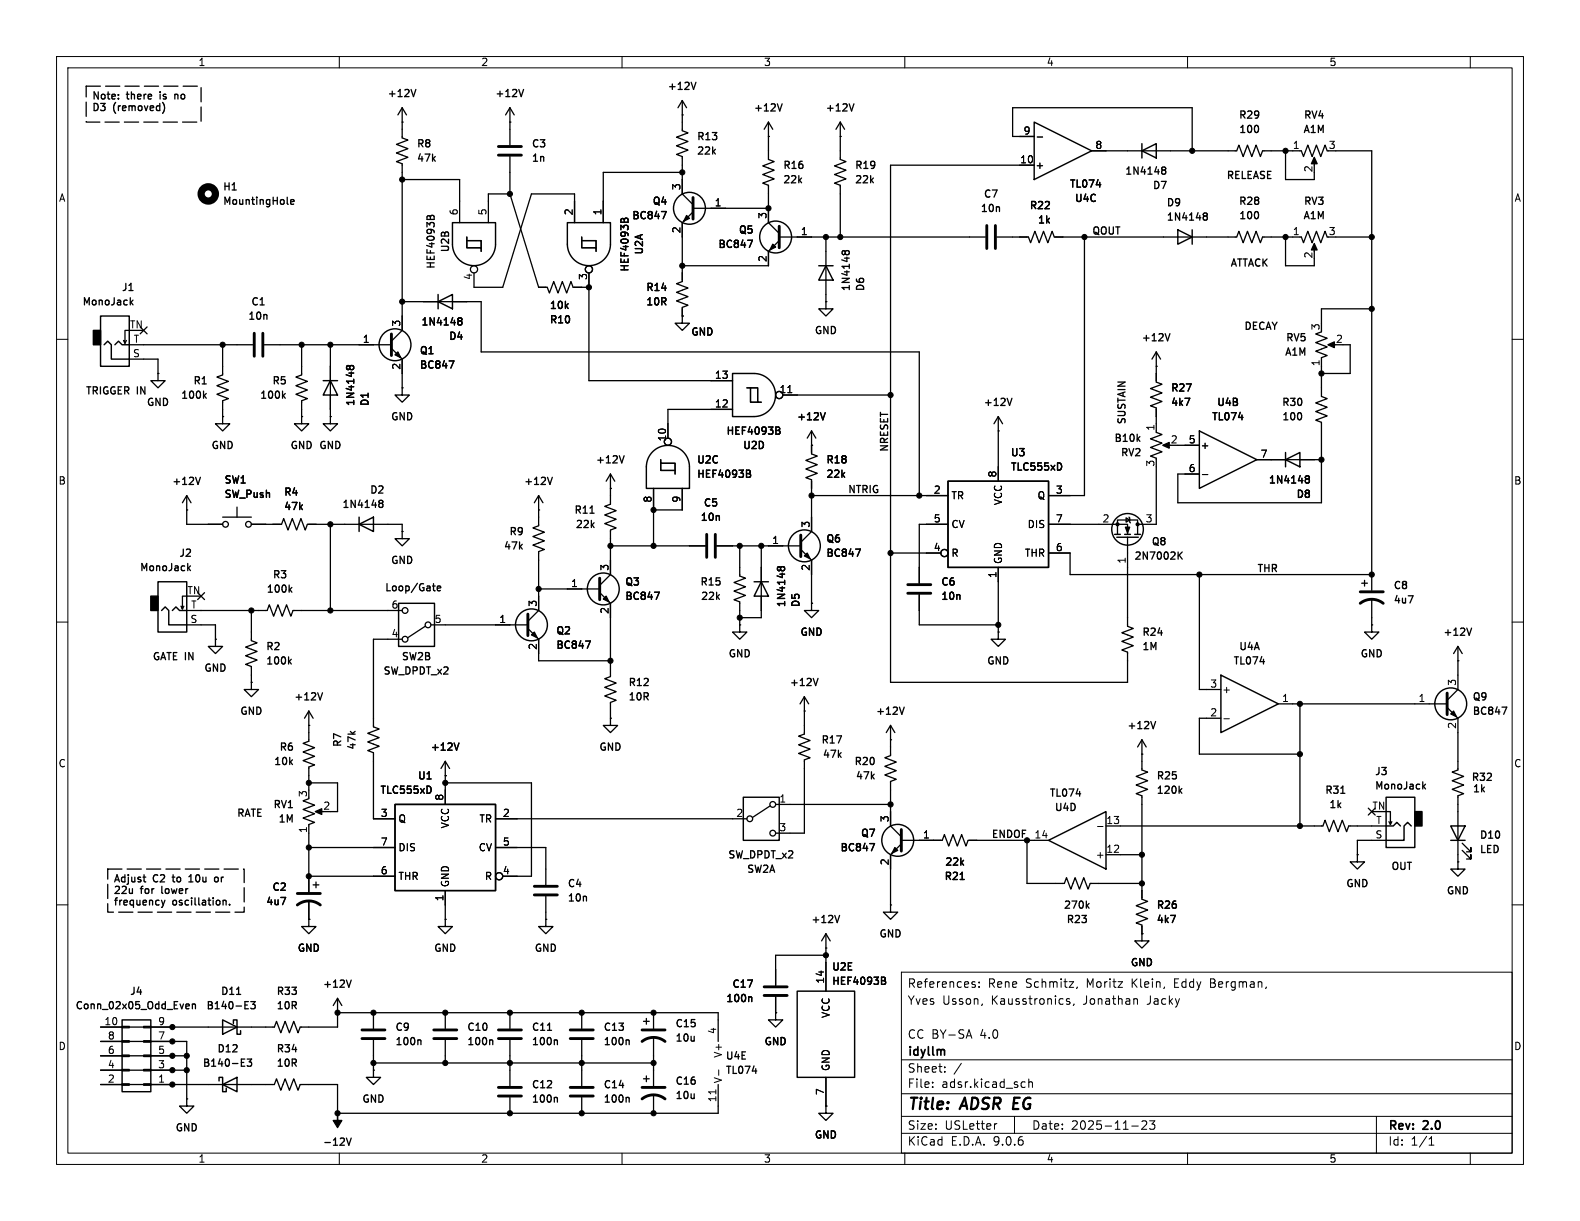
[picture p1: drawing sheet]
<svg xmlns="http://www.w3.org/2000/svg" width="279mm" height="216mm" viewBox="0 0 279 216" stroke-linecap="round" stroke-linejoin="round" font-family="sans-serif">
<g fill="none" stroke="#000" stroke-width=".18">
<path d="M10 10h259.4v195.9h-259.4zM12 12h255.4v191.9h-255.4zM60 10v2M110 10v2M160 10v2M210 10v2M260 10v2M183.4 24.2h1M10 60h2M139.3 69.4h.7M267.4 60h2M212.6 83.9h1"/>
<path d="M10 110h2M267.4 110h2M216.4 127.1h1M194.1 146.1h1M10 160h2M159.4 171.9h108v32h-108zM172.1 174.1l.3 .1 .1 .2-.2 .2h-.3M172.1 173.6l.3 .1M173.1 174.4v.2M173.1 173.7v.1M173.7 177.5l-.1 .2M189.1 176.7l-.3-.1-.2 .2v.2l.5 .2v.3h-.5"/>
<path d="M189.9 177.5l-.1 .3M190.5 174.5l-.1 .3M200.7 176.6h.2l.2 .2v.8M267.4 160h2M126.6 192.7v.7M127.1 189.2v1M159.4 197.4h108M159.4 193.4h108M159.4 187.4h108M164.9 192.1v.2M164.9 191.4v.1M167.1 189.4v.2"/>
<path d="M167.1 188.7v.1M170 188l-1.3 1.9M171 183.2h.7M171.4 182.1l.5 1.5M176.3 198.7l-.3 .1M179.4 197.4v3M180.9 191.3l.4 .1M181.3 192.2l-.4 .1M181.9 191.4l.2-.1 .4 .1 .1 .9M181.9 190.8v1.5M200.1 199.1h1.2M201.9 198.3l.6-.1 .2 .1 .1 .3-.9 1.1h.9"/>
<path d="M203.3 198.2h.9l-.5 .6 .4 .1v.6l-.2 .2h-.4l-.2-.2M243.4 197.4v6.5M60 203.9v2M110 203.9v2M159.4 200.4h108M160 203.9v2M210 203.9v2M252.7 202.5h.9M252.7 201.4l.4-.4v1.5M260 203.9v2"/>
</g>
<g fill="none" stroke="#000" stroke-width=".23">
<path d="M16.6 18.3v1.3M17.4 16.2v1.3l-.8-1.3v1.3M19.1 16.2v1.1M20.9 17.4v.1M20.9 16.7v.1M22.5 16.2v1.1M23.2 16.2v1.3M28.3 16.2v.1M28.3 16.2l.1 .1M28.3 16.2v.2M29 18.6v.9l-.3 .5M30.9 16.7v.8"/>
<path d="M31.3 16.7l-.4 .1M71.1 19.1v5.3l1 .4-2 .7 2 .8-2 .8 2 .7-2 .8 1 .4v29.4l-1.9 1.9M71.1 19.1l.8 1.2M71.1 19.1l-.7 1.2M73.5 15.8l-.4 1.3M90.2 19.1l.7 1.2M90.2 19.1l-.8 1.2M90.2 19.1v6.6M92.6 15.8l-.4 1.3M120.6 17.8v5.3l1.1 .4-2.1 .8 2.1 .7-2.1 .8 2.1 .7-2.1 .8 1 .4v6.6l2 1.9M120.6 17.8l-.7 1.3M120.6 17.8l.8 1.3"/>
<path d="M123.1 14.5l-.5 1.3M138.3 18.4l-.4 1.2M151 18.4l-.4 1.2M50.8 34.9v1.1l.2 .1M51.4 35.7l.6-.1-.1-.3h-.3l-.2 .2 .1 .6h.4M71.1 21.6h.1M71.1 31.8h10.2v7.6M76.1 38.4l.3-.3h.3l.1 .7M76.1 38.4l-.2-.3-.3 .1-.1 .6M76.1 38.4v.4M90.2 34.3l5 16.5h1.6l.4 1 .7-2 .8 2 .7-2 .8 2 .8-2 .3 1h2.8M90.2 21.6h.1"/>
<path d="M90.2 27.7v6.6M90.2 34.3h-3.8v5.1M101.6 39.4v-5.1h-7.6l-5.1 16.5h-5.1v-2.5M110.4 38.9l.2-.3h.3l.2 .7M110.4 38.9l-.2-.3-.3 .1-.1 .6M110.4 38.9v.4M117 37.4h.8l-.5 1.3M120.6 20.3h.1M120.6 30.5h-13.9v8.9M122.6 37.5l-2 1.9v10.4l-1 .4 2.1 .7-2.1 .8 2.1 .8-2.1 .7 2.1 .8-1.1 .4v1.5M122.6 36.8h13.3M135.9 21.6v6.6l1 .4-2 .7 2 .8-2 .8 2 .7-2 .8 1 .4v6.6l1.9 1.9"/>
<path d="M135.9 24.1h.1M135.9 21.6l-.8 1.3M135.9 21.6l.8 1.3M148.6 21.6v6.6l1 .4-2 .7 2 .8-2 .8 2 .7-2 .8 1 .4v9.1M148.6 24.1h.1M148.6 21.6l-.8 1.3M148.6 21.6l.8 1.3M176.7 36.6v.8M182.9 29.2h-25.4v91.5h41.9v-5.4l-1-.4 2-.7-2-.8 2-.8-2-.7 2-.8-1-.4v-15.7M182.9 24.1h-3.8v-5h31.7v7.6M193 26.7h25.7l.4-1 .7 2 .8-2 .8 2 .7-2 .8 2 .4-1h6.8l.4 1 .8-2 .7 2 .8-2 .8 2 .7-2 .4 1M193.9 32.7h.8"/>
<path d="M205.5 30l.2 .1M205.5 29.7l.2-.2 .3 .1 .1 .2-.2 .3M205.7 30.1h.2M205.7 30.1l-.2 .1M205.9 30.1l.2 .2v.4l-.2 .1-.4-.1M212.8 38.1l.2 .1M212.8 37.8l.2-.1h.4l.1 .3-.2 .2M213 38.2h.3M213 38.2l-.2 .1M213.3 38.2l.2 .2-.1 .4-.1 .1-.5-.1M222.4 22.3l.2 .3-.2 .7M222.4 37.5l.2 .4-.2 .7"/>
<path d="M227.3 26.7v5.1h5.1v-1.3M232.4 28.2v1M236.2 26.7h6.4v77.7M22.8 51.4h.7M22.9 58.4h-.8v2.3l-.3-.5M23.2 53.4l.3 .5M23.5 53.1l-.5 .5M24.8 57.8l1.2 1.2M26 57.8l-1.2 1.2M47.1 55.7l.1 .8M71.1 53.3h14v8.9h77.5v25.4M81 56.6l.2 .1"/>
<path d="M81 56.3l.2-.1 .4 .1 .1 .2-.3 .2M81.2 56.7h.2M81.2 56.7l-.2 .2M81.4 56.7l.3 .3-.1 .4-.2 .1-.4-.1M82.5 41.9v1.9h2.6v.7M82.5 42.5h2.6v1.3M102.9 41.9v1.9h2.5v.7M102.9 42.5h2.5v1.3M104.1 48.3v19h25.4M120.6 55.9v1.3h-1.2l1.2 1.2 1.3-1.2h-1.3M120.6 55.9h.1M132.2 42.5h.9l-.6 1.3"/>
<path d="M137.8 42.5l-1.9 2v2.5h-15.3M137.8 41.9h36.4M146 53.3v1.3h-1.2l1.2 1.3 1.3-1.3h-1.3M146 53.3h.1M146 41.9v11.4M149.5 44.8l-.2 .2M149.5 44.6l-.3-.3-.2 .1-.1 .4 .1 .2M149.5 44.6l.2-.3 .4 .1 .1 .2-.1 .4M149.5 44.6v.2M149.5 44.8l.1 .2M176.3 41.9h5.6l.3 1 .8-2 .8 2 .7-2 .8 2 .8-2 .3 1h32.3l.4-1 .7 2 .8-2 .8 2 .7-2 .8 2 .4-1h6.8l.4 1 .8-2 .7 2 .8-2 .8 2 .7-2 .4 1M191.8 41.9v45.7h-6.4"/>
<path d="M206.9 59l-.4 1.3M227.3 41.9v5.1h5.1v-1.3M232.4 43.4v1.1M233.7 58.7l-1 .4 2 .7-2 .8 2 .7-2 .8 2 .8-1 .3v6.9l1 .4-2 .7 2 .8-2 .8 2 .7-2 .8 1 .4v14.2h-25.4v-5.1h3.8M236.2 41.9h6.4M242.6 54.6h-8.9v2.6M22.4 60.2l-.3 .5M22.9 61h21.8M22.9 63.5h5v2.5M27.9 66v1.3h1.3l-1.3 1.3-1.2-1.3h1.2M27.9 66h.1M36.1 69.9l.4 .5"/>
<path d="M36.5 69.6l-.5 .5M39.4 73.7v1.2h1.2l-1.2 1.3-1.3-1.3h1.3M39.4 73.7h.1M39.4 61v5.3l-1 .4 2 .7-2 .8 2 .8-2 .7 2 .8-1 .4v2.8M46.7 61h22.5M50.1 69.9l.3 .5M50.4 69.6l-.4 .5M53.3 61v5.3l-1 .4 2.1 .7-2.1 .8 2.1 .8-2.1 .7 2.1 .8-1.1 .4v2.8M53.3 73.7v1.2h1.3l-1.3 1.3-1.2-1.3h1.2M53.3 73.7h.1M58.4 73.7v1.2h1.3l-1.3 1.3-1.3-1.3h1.3M58.4 73.7h.1"/>
<path d="M58.4 61v12.7M61.8 65.1l-.1 .2M61.8 64.9l-.2-.3-.3 .2v.3l.1 .2M61.8 64.9l.3-.3 .3 .1 .2 .2-.2 .4M61.8 64.9v.2M61.8 65.1l.1 .2M69.2 61.6l1.9 1.9v5.1M71.1 68.6v1.3h1.3l-1.3 1.2-1.3-1.2h1.3M71.1 68.6h.1M79.4 63.8h.9l-.6 1.3M129.5 72.4h-11.4v5.1M132.1 68.6h1.9v2.5h.6"/>
<path d="M132.7 68.6v2.5h1.3M137.2 75.5l.6 .1 .1 .3-.3 .2M137.2 76.1h.4M137.6 76.1l.3 .3v.3l-.7 .1M138.4 69.9h19.1M143.5 76.2v4.1l1 .3-2 .8 2 .8-2 .7 2 .8-2 .8 1 .3v9.2l-1.9 1.9M143.5 78.7h.1M143.5 76.2l-.8 1.3M143.5 76.2l.8 1.3M145.9 73l-.4 1.2M176.5 76.2h.1M176.5 73.7l-.7 1.2"/>
<path d="M176.5 73.7l.8 1.2M176.5 73.7v11.4M178.9 70.4l-.4 1.3M201.2 77.6l.4 .4M201.6 77.2l-.5 .5M204.5 64.8h.1M204.5 62.2v5.4l1 .3-2 .8 2 .8-2 .7 2 .8-2 .8 1 .3v4.1M204.5 76.5l1 .3-2 .8 2 .8-2 .7 2 .8-2 .7 1 .4v.3M204.5 62.2l-.8 1.3M204.5 62.2l.7 1.3M206 78.7h1M208.3 78.7h3.8"/>
<path d="M209.5 70.4h.9l-.6 1.3M219 73.8h.8M230.1 73.1l.1 .3-.1 .7M235.2 61h1M237.5 61h1.3v5h-5.1M33 90.2h.1M33 87.6v5.1h6.4M33 87.6l-.7 1.3M33 87.6l.8 1.3M35.4 84.4l-.4 1.3M39.4 91.4h5M41.9 89.7v1.7"/>
<path d="M44.4 92.7h5.4l.4-1 .7 2 .8-2 .8 2 .7-2 .8 2 .4-1h16.7v1.3M58.4 92.7v15.3M67.1 88.9l.1 .1M67.1 88.6l.1-.1h.4l.1 .3-.2 .2M67.2 89h.3M67.2 89l-.1 .1M67.5 89l.2 .2v.4l-.2 .1-.4-.1M71.1 94v1.3h1.3l-1.3 1.2-1.3-1.2h1.3M71.1 94h.1M95.2 90.2h.1M95.2 87.6v5.4l-1 .3 2.1 .8-2.1 .8 2.1 .7-2.1 .8 2.1 .8-1.1 .3v10.5l-1.9 1.9M95.2 87.6l-.7 1.3"/>
<path d="M95.2 87.6l.8 1.3M97.7 84.4l-.5 1.3M104.3 90.7h.8M107.9 86.4h.1M107.9 83.8v5.4l-1 .3 2.1 .8-2.1 .8 2.1 .7-2.1 .8 2.1 .7-1.1 .4v7.9l-1.9 1.9M107.9 96.5h16.8M107.9 83.8l-.7 1.3M107.9 83.8l.8 1.3M110.4 80.6l-.5 1.3M115.6 86.4v10.1M116.8 81.3v.6h2.6v1.9M116.8 81.9v1.3h2.6"/>
<path d="M120.6 86.4v3.8h-5M126.7 96.5h14.9M127.2 91.2v.8M130.8 96.5v5.4l1 .3-2 .8 2 .8-2 .7 2 .8-2 .7 1 .4v4.1M132 83.1l.6 .2 .1 .2-.3 .2M132 83.7h.4M132.4 83.7l.3 .3v.3l-.7 .1M134.6 96.5v12.7h-3.8M141.6 97.2l1.9 1.9v7.6M143.5 87.6h24.1M151.3 97.1h.8l-.5 1.3M157.5 97.8h8.9"/>
<path d="M167.6 92.7h-5v10.4M185.4 92.7h14v1.8M185.4 97.8h3.8v3.8h53.4M187.5 81.9l.2 .5-.2 .7M197.6 94.5v-2.6h3.6v2.6M199.1 91.6l.7 .3-.7 .4zM199.6 91.4l.2 .2v.7l.1 .2M204.5 82.6v10.1h-3.3M208.5 98.1l.6 .8M209.1 97.6l-.8 .7M222.2 81.3h11.5M230.9 84.6l.2 .1"/>
<path d="M230.9 84.3l.2-.2 .3 .1 .1 .2-.2 .3M231.1 84.7h.2M231.1 84.7l-.2 .1M231.3 84.7l.2 .2v.4l-.2 .1-.4-.1M32.5 107.2l-.2 .5M33 105.4h-.7v2.3l-.3-.5M33 108h14.2l.4-1.1 .8 2.1 .7-2.1 .8 2.1 .8-2.1 .7 2.1 .4-1h19.3M33 110.5h5.1v2.5M33.3 100.4l.4 .5M33.7 100.1l-.5 .4M35 104.8l1.2 1.2M36.2 104.8l-1.2 1.2"/>
<path d="M38.1 113v1.3h1.3l-1.3 1.3-1.3-1.3h1.3M38.1 113h.1M44.4 108v5.3l1.1 .4-2.1 .7 2.1 .8-2.1 .8 2.1 .7-2.1 .8 1 .4v2.8M51.2 116.9l.3 .5M51.3 104.2l.3 .5M51.5 116.6l-.5 .5M51.6 103.9l-.5 .5M71.1 113h-5.1v15.5l1.1 .4-2.1 .8 2.1 .7-2.1 .8 2.1 .8-2.1 .7 1 .4v11.7h3.8M75.2 110.7l-3.1 2.1M76.2 110.5h17.1M76.5 103.6h.5M76.7 104.4l.3 .1"/>
<path d="M77.3 104l.6-.1v-.2l-.4-.1-.2 .2 .1 .6h.5M93.3 111.1l1.9 1.9v3.8h12.7M95.2 104.1h10.8M103.5 113.4h.9l-.5 1.2M106 104.8l1.9 1.9v12.9l-1 .4 2.1 .8-2.1 .7 2.1 .8-2.1 .8 2.1 .7-1.1 .4v2.8M115.7 104.7h.9l-.6 1.3M130.8 110.5v1.3h-1.3l1.3 1.2 1.3-1.2h-1.3M130.8 110.5h.1M138 100.7l-.1 .2M138 100.4l-.2-.2-.3 .1v.4l.1 .2M138 100.4l.3-.2 .3 .1 .2 .1-.2 .5M138 100.4v.3"/>
<path d="M138 100.7l.1 .2M143.5 106.7v1.3h1.3l-1.3 1.2-1.3-1.2h1.3M143.5 106.7h.1M144.7 120l-.5 1.2M162.6 105.2v5.3h13.9M169.7 105.2v.8M176.5 111.8v1.2h1.3l-1.3 1.3-1.2-1.3h1.2M176.5 111.8h.1M176.5 100.3v11.5M212.1 101.6v20.3h3.8M222.8 117h.8M240.8 103.1h1"/>
<path d="M241.3 102.6v1M242.6 110.5v1.3h1.2l-1.2 1.2-1.3-1.2h1.3M242.6 110.5h.1M242.6 105.9v4.6M249 105.4h.9l-.6 1.2M257.8 116.8h.1M257.8 114.3v7.6l-1.9 1.9M257.8 114.3l-.8 1.3M257.8 114.3l.8 1.3M260.2 111.1l-.4 1.2M44.4 120.7v1.2h1.3l-1.3 1.3-1.2-1.3h1.2M44.4 120.7h.1"/>
<path d="M54.6 125.7v5.4l-1 .3 2 .8-2 .8 2 .7-2 .8 2 .8-1 .3v4.1M54.6 128.3h.1M54.6 138.4h5.1v5.1h-1.3M54.6 125.7l.8 1.3M54.6 125.7l-.8 1.3M57 122.5l-.4 1.3M76 139.1l.2 .4-.2 .7M78.7 137.2h.1M78.7 134.6l.8 1.3M78.7 134.6l-.7 1.3M78.7 134.6v7.6M78.7 138.4h15.3v16.5h-5.1"/>
<path d="M81.2 131.4l-.5 1.3M107.9 127v1.3h1.3l-1.3 1.2-1.2-1.2h1.2M107.9 127h.1M142.2 125.7h.1M142.2 123.2v6.6l-1 .4 2.1 .7-2.1 .8 2.1 .8-2.1 .7 2.1 .8-1.1 .4v12.9h-5M142.2 123.2l.8 1.3M142.2 123.2l-.7 1.3M157.5 128.3v5.3l-1 .4 2 .7-2 .8 2 .8-2 .7 2 .8-1 .4v7.9l1.9 1.9M157.5 130.8h.1M157.5 128.3l.7 1.2M157.5 128.3l-.8 1.2M159.9 125l-.4 1.3"/>
<path d="M201.9 130.8v5.3l1 .4-2 .8 2 .7-2 .8 2 .8-2 .7 1 .4v18.3l1 .4-2 .7 2 .8-2 .8 2 .7-2 .8 1 .4v1.5M201.9 133.4h.1M201.9 130.8l.8 1.3M201.9 130.8l-.7 1.3M204.3 127.6l-.4 1.2M208.6 139.8l.4 .5M209 139.4l-.5 .5M215.9 127h-3.8v6.4h17.8M226.1 124.5h29.8M229.9 124.5v21.6M251.7 139l.4 .5M252.1 138.7l-.5 .5"/>
<path d="M255.9 125.1l1.9 1.9v9.1l-1 .4 2 .8-2 .7 2 .8-2 .8 2 .7-1 .4v11.7M265.6 125h.8l-.5 1.3M20.3 155.9l.4-1.2 .4 1.2M22.1 154.7v1.2M22.7 154.7h-.1M22.7 154.7h.1M22.7 154.7v.1M25.3 155.1h.5M25.5 154.7v1.1l.3 .1M28.6 159.2l.3 .8M28.6 156.7v1.1M29.2 159.2l-.3 .8"/>
<path d="M30.6 154.7v1.1M33.4 155.9h.7M33.4 155l.4-.3v1.2M33.9 158.8h-.1M33.9 158.8h.1M33.9 158.8v.1M34.5 158.8v1M34.8 154.7h.4M35.2 158.8v1M37 158.8v1M37.7 158.8h-.1M37.7 158.8h.1"/>
<path d="M37.7 158.8v.1M38.1 155.2l.3-.1 .2 .2v.4l-.2 .2h-.3l-.2-.2zM39.4 159.2v.8M39.4 159.3l.2-.1h.3l.1 .8M40.6 159.9v.1M49.7 158.7h.8l-.5 1.3M54.6 141.2l-1 .4 2 .8-2 .7 2 .8-2 .8 2 .7-1 .4v11.9M54.6 149.9h15.2M54.6 154.9h15.2M54.6 159.3v3.3M55.4 156.5h1M55.9 156v1"/>
<path d="M56.1 143.5h1M78.7 157.5v5.1M87.6 149.9h8.9v6.6M87.6 144.8h44.5M96.5 158.5v4.1M103.6 158.5l.1 .8M136.2 142.5l-3.1 2M137.2 142.2h20.3M153.8 149.2h.8l-.5 1.2M159.4 148.6h7.2l.4-1 .8 2 .7-2 .8 2 .8-2 .7 2 .4-1h14.2M159.4 149.2l-1.9 1.9v8.9M169.8 155.5h.7"/>
<path d="M181.6 148.6v7.6h6.6l.4-1 .8 2 .7-2 .8 2 .7-2 .8 2 .4-1h9.1M190.3 140.4h.8M192.6 159.7l-.5 .5M195.6 146.1h38.3l.4-1.1 .8 2.1 .7-2.1 .8 2.1 .8-2.1 .7 2.1 .4-1h6.6M195.6 151.1h6.3M237.1 140.3h.7M240 151.1v1.3h1.3l-1.3 1.3-1.2-1.3h1.2M240 151.1h.1M242 142.9l1.2 1.2M243.2 142.9l-1.2 1.2M245.1 143.5h.8v2.3l.2-.5M245.1 148.6h-5.1v2.5"/>
<path d="M245.6 145.3l.3 .5M257.8 152.4v1.3h1.3l-1.3 1.2-1.3-1.2h1.3M257.8 152.4h.1M258.6 150.4l1.5 1.5v-.8v.8h-.8M258.6 149.1l1.5 1.5v-.7v.7h-.8M28.9 160l-.3 .5M33 177.5l.4 .1 .1 .2-.6 .2M33.4 178.3l-.4 .1M34 177.6l.2-.1 .3 .1 .1 .8M34 177.5v.9M41.8 175.8h.8M43.3 178.4h.6"/>
<path d="M43.3 177.1h.6M44.3 177.1h.8l-.4 .5 .4 .1v.6l-.2 .1-.6-.1M54.6 162.6v1.2h-1.3l1.3 1.3 1.3-1.3h-1.3M54.6 162.6h.1M59.7 176.5v5.1h-6.6l-.4 1-.8-2-.7 2-.8-2-.7 2-.8-2-.4 1h-30.7M59.7 179.1h.1M59.7 176.5l-.8 1.3M59.7 176.5l.8 1.3M59.7 179.1h67.3v5.1M62.1 173.3l-.4 1.3M66 179.1v2.8M78.7 162.6v1.2h-1.2l1.2 1.3 1.3-1.3h-1.3"/>
<path d="M78.7 162.6h.1M78.7 179.1v2.8M90.2 179.1v2.8M96.5 162.6v1.2h-1.3l1.3 1.3 1.3-1.3h-1.3M96.5 162.6h.1M102.9 179.1v2.8M115.6 179.1v2.8M132.6 176.3l.3 .1v.7M137.2 179.1v1.2h1.2l-1.2 1.3-1.3-1.3h1.3M137.2 179.1h.1M137.2 176.3v2.8M146 167.6h.1"/>
<path d="M146 165.1l-.7 1.3M146 165.1l.8 1.3M146 165.1v10.2M146 168.9h-8.8v5.3M148.5 161.9l-.5 1.2M155.9 172.8l.6 .1 .1 .3-.3 .2M155.9 173.4h.4M156.3 173.4l.3 .2v.3l-.7 .2M157.5 160v1.3h-1.3l1.3 1.3 1.2-1.3h-1.2M157.5 160h.1M192.2 160.1l.4 .5M201.9 165.1v1.3h-1.2l1.2 1.2 1.3-1.2h-1.3"/>
<path d="M201.9 165.1h.1M207 161.9h.8l-.5 1.2M17.8 191.8h30.7l.4-1 .8 2 .7-2 .8 2 .7-2 .8 2 .4-1h6.6v5.1M17.8 184.2h15.2v10.1M17.8 189.2h15.2M17.8 186.7h15.2M21.6 191.6h1.3v.3h-1.3zM21.6 189.1h1.3v.3h-1.3zM21.6 186.6h1.3v.2h-1.3zM21.6 184h1.3v.3h-1.3zM21.6 181.5h1.3v.2h-1.3zM25.4 191.6h1.3v.3h-1.3z"/>
<path d="M25.4 189.1h1.3v.3h-1.3zM25.4 186.6h1.3v.2h-1.3zM25.4 184h1.3v.3h-1.3zM25.4 181.5h1.3v.2h-1.3zM33 194.3v1.3h1.3l-1.3 1.3-1.3-1.3h1.3M33 194.3h.1M42.7 188.5h.6M42.7 187.3h.6M43.7 187.3h.8l-.4 .4 .3 .2v.5l-.1 .1-.6-.1M59.7 196.9h.1M66 189.2v1.3h1.3l-1.3 1.3-1.2-1.3h1.2M66 189.2h.1"/>
<path d="M66 183.9v5.3M66 188h49.6M74.1 183.9l.3 .2v.6M78.7 183.9v4.1M86.8 183.9l.3 .2v.6M90.2 183.9v8.1M90.2 194.1v2.8M96.8 182.2h.7M98.2 183.9l.4 .2v.6M98.2 194l.4 .2v.7M102.9 183.9v8.1M102.9 194.1v2.8"/>
<path d="M110.9 183.9l.4 .2v.6M110.9 194l.4 .2v.7M113.8 190.8h1M113.8 180.6h1M114.3 180.1v1M114.3 190.2v1.1M115.6 183.4v8.6M115.6 193.5v3.4M122.8 183.2v.9M122.8 193.4v.9M122.8 194.1l-.1 .1M122.8 184h-.1"/>
<path d="M127 191.8v5.1h-67.3M133 189.4h.8M146 195.6v1.3h1.3l-1.3 1.2-1.2-1.2h1.2M146 195.6h.1M146 190.5v5.1M61.3 201.2l.4 1.3 .4-1.3"/>
<circle cx="83.8" cy="47.6" r=".63"/>
<circle cx="104.1" cy="47.6" r=".63"/>
<circle cx="118.1" cy="78.1" r=".63"/>
<circle cx="137.8" cy="69.8" r=".63"/>
<circle cx="39.9" cy="92.7" r=".51"/>
<circle cx="43.9" cy="92.7" r=".51"/>
<circle cx="167" cy="97.8" r=".63"/>
<circle cx="71.6" cy="113" r=".51"/>
<circle cx="71.6" cy="108" r=".51"/>
<circle cx="75.7" cy="110.5" r=".51"/>
<circle cx="88.3" cy="154.9" r=".63"/>
<circle cx="132.6" cy="144.8" r=".51"/>
<circle cx="136.7" cy="142.2" r=".51"/>
<circle cx="136.7" cy="147.3" r=".51"/>
</g>
<g fill="none" stroke="#000" stroke-width=".51">
<path d="M88.1 27.4h4.1M88.1 25.9h4.1M122.6 34.9v3.8M174.5 39.9v4M176 39.9v4M45 58.9v4.1M46.5 58.9v4.1M69.2 59.1v3.8M137.8 40v3.8M125 94.5v4.1M126.5 94.5v4.1M141.6 94.6v3.8"/>
<path d="M93.3 108.6v3.8M106 102.2v3.8M160.5 104.9h4.1M160.5 103.4h4.1M240.5 106.7a3.3 3.3 0 0 1 4.1 0M240.5 104.6h4.1M255.9 122.6v3.8M52.6 158h4M94.5 158.2h4.1M94.5 156.7h4.1M159.4 146.7v3.8M52.6 160a3.3 3.3 0 0 1 4 0"/>
<path d="M135.1 176h4.1M135.1 174.5h4.1M64 183.6h4.1M64 182.1h4.1M76.7 183.6h4.1M76.7 182.1h4.1M88.1 183.6h4.1M88.1 182.1h4.1M88.1 193.8h4.1M88.1 192.3h4.1M100.8 183.6h4.1M100.8 182.1h4.1"/>
<path d="M100.8 193.8h4.1M100.8 192.3h4.1M113.5 194.3a3.3 3.3 0 0 1 4.1 0M113.5 184.2a3.3 3.3 0 0 1 4.1 0M113.5 182.1h4.1M113.5 192.3h4.1"/>
</g>
<g fill="none" stroke="#000" stroke-width=".25">
<path d="M80 39.4h7.6v3.8a3.8 3.8 0 0 1-3.8 3.8 3.8 3.8 0 0 1-3.8-3.8zM100.3 39.4h7.6v3.8a3.8 3.8 0 0 1-3.8 3.8 3.8 3.8 0 0 1-3.8-3.8zM182.9 21.6l10.1 5.1-10.1 5.1zM201.9 26.7l2.6-1.3v2.5zM201.9 25.4v2.5M17.8 55.9h5.1v8.9h-5.1zM77.5 53.3l2.5-1.2v2.5zM77.5 52.1v2.5M144.8 47h2.5M146 47l1.3 2.5h-2.5zM208.3 40.6l2.5 1.3-2.5 1.3zM210.8 40.6v2.6"/>
<path d="M18.4 61l.6-.7 .7 .7v2.5h3.2M20.3 61l.7-.7 .6 .7h1.3M57.1 67.3h2.6M58.4 67.3l1.3 2.6h-2.6zM115.4 79.9a3.8 3.8 0 0 1 4.2-.9 3.8 3.8 0 0 1 2.3 3.6v3.8h-7.6v-3.8a3.8 3.8 0 0 1 1.1-2.7zM129.5 66h3.8a3.8 3.8 0 0 1 3.8 3.9 3.8 3.8 0 0 1-3.8 3.8h-3.8zM212.1 76.2l10.1 5.1-10.1 5.1zM63.5 92.7l2.5-1.3v2.6zM63.5 91.4v2.6M167.6 85.1h17.8v15.2h-17.8zM197.1 94.5h1M197.5 95h3.8"/>
<path d="M198.9 94.5h1M200.7 94.5h1M227.3 81.3l2.6-1.3v2.6zM227.3 80v2.6M27.9 102.9h5.1v8.9h-5.1zM28.6 108l.6-.7 .6 .7v2.5h3.2M30.5 108l.6-.7 .6 .7h1.3M70.5 106.7h6.3v7.6h-6.3zM133.3 102.9h2.6M134.6 102.9l1.3 2.5h-2.6zM215.9 119.4l10.2 5.1-10.2 5zM69.8 142.2h17.8v15.3h-17.8z"/>
<path d="M131.4 141h6.4v7.6h-6.4zM185.4 148.6l10.2-5.1v10.2zM245.1 141h5.1v8.9h-5.1zM245.1 146.1h1.3l.6-.7 .6 .7M249.6 146.1l-.7-.7-.6 .7v2.5h-3.2M256.5 146.1h2.6l-1.3 2.5zM256.5 148.6h2.6M141 175.3h10.1v15.2h-10.1zM21.6 180.3h5.1v12.7h-5.1zM38.7 191.1v-.6h.7v2.5h.6v-.6M39.4 191.8l2.5-1.3v2.5zM39.4 180.3l2.5 1.3-2.5 1.3z"/>
<path d="M41.3 181v-.7h.6v2.6h.6v-.7"/>
<circle cx="121.9" cy="36.8" r="2.82"/>
<circle cx="137.2" cy="41.9" r="2.82"/>
<circle cx="69.8" cy="61" r="2.82"/>
<circle cx="142.2" cy="96.5" r="2.82"/>
<circle cx="199.4" cy="93.6" r="2.79"/>
<circle cx="94" cy="110.5" r="2.82"/>
<circle cx="106.7" cy="104.1" r="2.82"/>
<circle cx="256.5" cy="124.5" r="2.82"/>
<circle cx="158.7" cy="148.6" r="2.82"/>
</g>
<g fill="#000" stroke="#000" stroke-width=".23">
<path d="M121.4 38.1l.5 .5-1 .5zM232.4 27.8l.5 1.2h-1zM136.7 43.2l.5 .5-1.1 .5zM232.4 43.1l.5 1.1h-1zM69.8 62.7l.6-.5 .5 1zM205.6 78.7l1.2-.5v1zM234.8 61l1.2-.5v1zM142.2 98.3l.5-.5 .6 1zM199 93.2h.8l-.4 1zM94 112.3l.5-.5 .5 1zM106.7 105.9l.5-.5 .5 1zM256.5 126.2l.5-.5 .6 1z"/>
<path d="M55.8 143.5l1.1-.5v1zM158.2 149.9l.5 .5-1 .5zM59.7 196.9v1.2h.8l-.8 1.3-.8-1.3h.8z"/>
<circle cx="197.6" cy="92.7" r=".25"/>
<circle cx="201.2" cy="92.7" r=".25"/>
</g>
<path d="M16.5 58.4h1.3v2.6h-1.3zM26.7 105.4h1.2v2.6h-1.2zM250.2 143.5h1.3v2.6h-1.3z" fill="#000" stroke="#000" stroke-width=".25"/>
<circle cx="36.8" cy="34.3" r="1.27" fill="none" stroke="#000" stroke-width="1.3"/>
<path d="M15.2 15.2h20.4v6.4h-20.4zM19 153.7h24.2v7.6h-24.2z" fill="none" stroke="#000" stroke-width=".23" stroke-dasharray="2.5 .9"/>
<g fill="#000" stroke="#000" stroke-width=".18">
<circle cx="71.1" cy="31.8" r=".46"/>
<circle cx="90.2" cy="34.3" r=".46"/>
<circle cx="120.6" cy="30.5" r=".46"/>
<circle cx="135.9" cy="36.8" r=".46"/>
<circle cx="210.8" cy="26.7" r=".46"/>
<circle cx="227.3" cy="26.7" r=".46"/>
<circle cx="71.1" cy="53.3" r=".46"/>
<circle cx="104.1" cy="50.8" r=".46"/>
<circle cx="120.6" cy="47" r=".46"/>
<circle cx="146" cy="41.9" r=".46"/>
<circle cx="148.6" cy="41.9" r=".46"/>
<circle cx="191.8" cy="41.9" r=".46"/>
<circle cx="227.3" cy="41.9" r=".46"/>
<circle cx="242.6" cy="41.9" r=".46"/>
<circle cx="242.6" cy="54.6" r=".46"/>
<circle cx="39.4" cy="61" r=".46"/>
<circle cx="53.3" cy="61" r=".46"/>
<circle cx="58.4" cy="61" r=".46"/>
<circle cx="157.5" cy="69.9" r=".46"/>
<circle cx="233.7" cy="66" r=".46"/>
<circle cx="58.4" cy="92.7" r=".46"/>
<circle cx="107.9" cy="96.5" r=".46"/>
<circle cx="115.6" cy="96.5" r=".46"/>
<circle cx="115.6" cy="90.2" r=".46"/>
<circle cx="130.8" cy="96.5" r=".46"/>
<circle cx="134.6" cy="96.5" r=".46"/>
<circle cx="143.5" cy="87.6" r=".46"/>
<circle cx="157.5" cy="97.8" r=".46"/>
<circle cx="162.6" cy="87.6" r=".46"/>
<circle cx="233.7" cy="81.3" r=".46"/>
<circle cx="44.4" cy="108" r=".46"/>
<circle cx="58.4" cy="108" r=".46"/>
<circle cx="95.2" cy="104.1" r=".46"/>
<circle cx="107.9" cy="116.8" r=".46"/>
<circle cx="130.8" cy="109.2" r=".46"/>
<circle cx="176.5" cy="110.5" r=".46"/>
<circle cx="212.1" cy="101.6" r=".46"/>
<circle cx="242.6" cy="101.6" r=".46"/>
<circle cx="54.6" cy="138.4" r=".46"/>
<circle cx="78.7" cy="138.4" r=".46"/>
<circle cx="229.9" cy="133.4" r=".46"/>
<circle cx="229.9" cy="124.5" r=".46"/>
<circle cx="54.6" cy="154.9" r=".46"/>
<circle cx="54.6" cy="149.9" r=".46"/>
<circle cx="157.5" cy="142.2" r=".46"/>
<circle cx="181.6" cy="148.6" r=".46"/>
<circle cx="201.9" cy="151.1" r=".46"/>
<circle cx="201.9" cy="156.2" r=".46"/>
<circle cx="229.9" cy="146.1" r=".46"/>
<circle cx="59.7" cy="179.1" r=".46"/>
<circle cx="66" cy="179.1" r=".46"/>
<circle cx="78.7" cy="179.1" r=".46"/>
<circle cx="90.2" cy="179.1" r=".46"/>
<circle cx="102.9" cy="179.1" r=".46"/>
<circle cx="115.6" cy="179.1" r=".46"/>
<circle cx="146" cy="168.9" r=".46"/>
<circle cx="30.5" cy="186.7" r=".46"/>
<circle cx="30.5" cy="184.2" r=".46"/>
<circle cx="30.5" cy="189.2" r=".46"/>
<circle cx="30.5" cy="181.6" r=".46"/>
<circle cx="30.5" cy="191.8" r=".46"/>
<circle cx="33" cy="186.7" r=".46"/>
<circle cx="33" cy="189.2" r=".46"/>
<circle cx="59.7" cy="196.9" r=".46"/>
<circle cx="66" cy="188" r=".46"/>
<circle cx="78.7" cy="188" r=".46"/>
<circle cx="90.2" cy="188" r=".46"/>
<circle cx="90.2" cy="196.9" r=".46"/>
<circle cx="102.9" cy="188" r=".46"/>
<circle cx="102.9" cy="196.9" r=".46"/>
<circle cx="115.6" cy="188" r=".46"/>
<circle cx="115.6" cy="196.9" r=".46"/>
</g>
<g font-size="2.8">
<text x="160.4" y="196.8">Title:</text>
<text x="170.1" y="196.8">ADSR EG</text>
</g>
<g font-size="2.1">
<text x="160.4" y="177.9">Yves</text>
<text x="160.4" y="174.9">References:</text>
<text x="166.6" y="177.9">Usson,</text>
<text x="174.7" y="174.9">Rene</text>
<text x="175.4" y="177.9">Kausstronics,</text>
<text x="181.4" y="174.9">Schmitz,</text>
<text x="191.7" y="177.9">Jonathan</text>
<text x="192.3" y="174.9">Moritz</text>
<text x="200.4" y="174.9">Klein,</text>
<text x="203.2" y="177.9">Jacky</text>
<text x="208" y="174.9">Eddy</text>
<text x="214.6" y="174.9">Bergman,</text>
<text x="160.4" y="183.9">CC BY-SA</text>
<text x="173.4" y="183.9">4.0</text>
<text x="160.4" y="189.9">Sheet:</text>
<text x="160.4" y="187.1">idyllm</text>
<text x="160.4" y="192.6">File:</text>
<text x="166.5" y="192.6">adsr.kicad_sch</text>
<text x="160.4" y="202.8">KiCad</text>
<text x="160.4" y="200">Size:</text>
<text x="167.1" y="200">USLetter</text>
<text x="168.1" y="202.8">E.D.A.</text>
<text x="175.7" y="202.8">9.0.6</text>
<text x="182.4" y="200">Date:</text>
<text x="189.4" y="200">2025-11-23</text>
<text x="245.4" y="200.2">Rev:</text>
<text x="245.4" y="202.8">Id:</text>
<text x="249.5" y="202.8">1/1</text>
<text x="251.8" y="200.2">2.0</text>
</g>
<g font-size="1.8">
<text x="35" y="11.9">1</text>
<text x="85" y="11.9">2</text>
<text x="135" y="11.9">3</text>
<text x="185" y="11.9">4</text>
<text x="235" y="11.9">5</text>
<text x="68.4" y="17.5">+12V</text>
<text x="87.4" y="17.5">+12V</text>
<text x="117.9" y="16.2">+12V</text>
<text x="16.2" y="18.1">Note:</text>
<text x="16.2" y="20.2">D3</text>
<text x="20.1" y="20.2">(removed)</text>
<text x="22.5" y="18.1">there</text>
<text x="28.7" y="18.1">is</text>
<text x="31.8" y="18.1">no</text>
<text x="133.1" y="20">+12V</text>
<text x="145.8" y="20">+12V</text>
<text x="180.9" y="23.9">9</text>
<text x="218.9" y="21.3">R29</text>
<text x="218.9" y="23.8">100</text>
<text x="230.3" y="23.8">A1M</text>
<text x="230.4" y="21.3">RV4</text>
<text x="73.6" y="26.4">R8</text>
<text x="73.6" y="28.9">47k</text>
<text x="93.9" y="26.4">C3</text>
<text x="93.9" y="28.9">1n</text>
<text x="123.1" y="27.6">22k</text>
<text x="123.1" y="25.1">R13</text>
<text x="180.3" y="29">10</text>
<text x="193.6" y="26.4">8</text>
<text x="228.5" y="26.4">1</text>
<text x="234.9" y="26.4">3</text>
<text x="10.3" y="35.9">A</text>
<text x="39.3" y="34">H1</text>
<text x="120.4" y="33.7" transform="rotate(-90 120.4 33.7)">3</text>
<text x="138.3" y="32.7">22k</text>
<text x="138.3" y="30.2">R16</text>
<text x="151" y="32.7">22k</text>
<text x="151" y="30.2">R19</text>
<text x="173.8" y="35.3">C7</text>
<text x="183" y="30.1">+</text>
<text x="189" y="33.5">TL074</text>
<text x="198.8" y="31.2">1N4148</text>
<text x="203.7" y="33.7">D7</text>
<text x="216.7" y="32">RELEASE</text>
<text x="232.2" y="30.6" transform="rotate(-90 232.2 30.6)">2</text>
<text x="267.7" y="35.9">A</text>
<text x="39.3" y="36.5">MountingHole</text>
<text x="81" y="38.2" transform="rotate(-90 81 38.2)">6</text>
<text x="86.1" y="38.2" transform="rotate(-90 86.1 38.2)">5</text>
<text x="101.3" y="38.2" transform="rotate(-90 101.3 38.2)">2</text>
<text x="106.4" y="38.2" transform="rotate(-90 106.4 38.2)">1</text>
<text x="111.6" y="39.1">BC847</text>
<text x="115.2" y="36.5">Q4</text>
<text x="120.4" y="41.3" transform="rotate(-90 120.4 41.3)">2</text>
<text x="126.3" y="36.6">1</text>
<text x="130.5" y="41.6">Q5</text>
<text x="135.6" y="38.8" transform="rotate(-90 135.6 38.8)">3</text>
<text x="141.5" y="41.7">1</text>
<text x="173.3" y="37.8">10n</text>
<text x="181.9" y="37.3">R22</text>
<text x="183.4" y="39.8">1k</text>
<text x="189.9" y="36">U4C</text>
<text x="193" y="41.6">QOUT</text>
<text x="206.1" y="36.8">D9</text>
<text x="206.1" y="39.3">1N4148</text>
<text x="218.9" y="36.5">R28</text>
<text x="218.9" y="39.1">100</text>
<text x="228.5" y="41.7">1</text>
<text x="230.3" y="39.1">A1M</text>
<text x="230.4" y="36.5">RV3</text>
<text x="234.9" y="41.7">3</text>
<text x="77.2" y="47.7" transform="rotate(-90 77.2 47.7)">HEF4093B</text>
<text x="79.7" y="44.8" transform="rotate(-90 79.7 44.8)">U2B</text>
<text x="114" y="45.2" transform="rotate(-90 114 45.2)">U2A</text>
<text x="126.9" y="44.2">BC847</text>
<text x="135.6" y="46.4" transform="rotate(-90 135.6 46.4)">2</text>
<text x="217.4" y="47.5">ATTACK</text>
<text x="232.2" y="45.8" transform="rotate(-90 232.2 45.8)">2</text>
<text x="21.4" y="51.8">J1</text>
<text x="83.6" y="49.6" transform="rotate(-90 83.6 49.6)">4</text>
<text x="103.9" y="49.6" transform="rotate(-90 103.9 49.6)">3</text>
<text x="111.5" y="48.2" transform="rotate(-90 111.5 48.2)">HEF4093B</text>
<text x="114.1" y="51.8">R14</text>
<text x="150.6" y="51.7" transform="rotate(-90 150.6 51.7)">1N4148</text>
<text x="153.1" y="51.7" transform="rotate(-90 153.1 51.7)">D6</text>
<text x="14.4" y="54.3">MonoJack</text>
<text x="22.9" y="58.2">TN</text>
<text x="43.7" y="56.9">10n</text>
<text x="44.3" y="54.3">C1</text>
<text x="70.9" y="57.9" transform="rotate(-90 70.9 57.9)">3</text>
<text x="74.3" y="57.9">1N4148</text>
<text x="97.1" y="55">10k</text>
<text x="97.1" y="57.5">R10</text>
<text x="114.1" y="54.3">10R</text>
<text x="122.1" y="59.7">GND</text>
<text x="143.9" y="59.4">GND</text>
<text x="219.9" y="58.6">DECAY</text>
<text x="233.4" y="58.5" transform="rotate(-90 233.4 58.5)">3</text>
<text x="23.4" y="63.2">S</text>
<text x="23.5" y="60.7">T</text>
<text x="64.1" y="60.7">1</text>
<text x="70.9" y="65.5" transform="rotate(-90 70.9 65.5)">2</text>
<text x="74.1" y="65.5">BC847</text>
<text x="74.1" y="63">Q1</text>
<text x="79.2" y="60.4">D4</text>
<text x="201.7" y="60.7">+12V</text>
<text x="227.1" y="63.2">A1M</text>
<text x="227.2" y="60.7">RV5</text>
<text x="233.4" y="64.8" transform="rotate(-90 233.4 64.8)">1</text>
<text x="236.1" y="60.7">2</text>
<text x="15" y="70.1">TRIGGER IN</text>
<text x="31.8" y="70.8">100k</text>
<text x="34" y="68.3">R1</text>
<text x="45.8" y="70.8">100k</text>
<text x="48" y="68.3">R5</text>
<text x="63" y="72" transform="rotate(-90 63 72)">1N4148</text>
<text x="65.5" y="72" transform="rotate(-90 65.5 72)">D1</text>
<text x="126.3" y="67.1">13</text>
<text x="137.8" y="69.6">11</text>
<text x="206.9" y="69.6">R27</text>
<text x="25.8" y="72.1">GND</text>
<text x="69" y="74.6">GND</text>
<text x="126.3" y="72.1">12</text>
<text x="128.3" y="77.2">HEF4093B</text>
<text x="140.8" y="74.6">+12V</text>
<text x="173.8" y="72.1">+12V</text>
<text x="199.4" y="75.2" transform="rotate(-90 199.4 75.2)">SUSTAIN</text>
<text x="204.2" y="76.3" transform="rotate(-90 204.2 76.3)">1</text>
<text x="206.9" y="72.1">4k7</text>
<text x="214.1" y="74.6">TL074</text>
<text x="215" y="72.1">U4B</text>
<text x="226.5" y="72.1">R30</text>
<text x="226.6" y="74.6">100</text>
<text x="37.2" y="79.7">GND</text>
<text x="51.2" y="79.7">GND GND</text>
<text x="105.2" y="82.3">+12V</text>
<text x="117.9" y="78.1" transform="rotate(-90 117.9 78.1)">10</text>
<text x="123.1" y="82.3">U2C</text>
<text x="131.2" y="79.7">U2D</text>
<text x="145.9" y="82.3">R18</text>
<text x="157.1" y="80" transform="rotate(-90 157.1 80)">NRESET</text>
<text x="178.6" y="83.5">TLC555xD</text>
<text x="178.6" y="81">U3</text>
<text x="196.9" y="78.4">B10k</text>
<text x="198" y="81">RV2</text>
<text x="204.2" y="82.6" transform="rotate(-90 204.2 82.6)">3</text>
<text x="206.9" y="78.5">2</text>
<text x="210.1" y="78.5">5</text>
<text x="210.1" y="83.6">6</text>
<text x="212.2" y="79.6">+</text>
<text x="222.8" y="81">7</text>
<text x="10.3" y="85.9">B</text>
<text x="30.3" y="86.1">+12V</text>
<text x="39.5" y="85.8">SW1</text>
<text x="39.5" y="88.4">SW_Push</text>
<text x="50.1" y="88">R4</text>
<text x="65.3" y="87.6">D2</text>
<text x="92.5" y="86.1">+12V</text>
<text x="115.3" y="89" transform="rotate(-90 115.3 89)">8</text>
<text x="120.4" y="89" transform="rotate(-90 120.4 89)">9</text>
<text x="123.1" y="84.8">HEF4093B</text>
<text x="124.3" y="89.9">C5</text>
<text x="145.9" y="84.8">22k</text>
<text x="149.9" y="87.3">NTRIG</text>
<text x="165" y="87.4">2</text>
<text x="168.1" y="88.5">TR</text>
<text x="176.3" y="84.5" transform="rotate(-90 176.3 84.5)">8</text>
<text x="177.4" y="89.4" transform="rotate(-90 177.4 89.4)">VCC</text>
<text x="183.4" y="88.5">Q</text>
<text x="186.6" y="87.4">3</text>
<text x="224.2" y="85.8">1N4148</text>
<text x="229.1" y="88.4">D8</text>
<text x="267.7" y="85.9">B</text>
<text x="50.1" y="90.5">47k</text>
<text x="60.4" y="90.1">1N4148</text>
<text x="89.9" y="95">R9</text>
<text x="101.4" y="91.1">R11</text>
<text x="101.6" y="93.7">22k</text>
<text x="123.7" y="92.4">10n</text>
<text x="143.3" y="93.4" transform="rotate(-90 143.3 93.4)">3</text>
<text x="165" y="92.5">5</text>
<text x="168.1" y="93.6">CV</text>
<text x="181.6" y="93.6">DIS</text>
<text x="186.6" y="92.5">7</text>
<text x="194.9" y="92.5">2</text>
<text x="202.5" y="92.5">3</text>
<text x="24.6" y="101.3">MonoJack</text>
<text x="31.5" y="98.8">J2</text>
<text x="69" y="100">GND</text>
<text x="88.9" y="97.5">47k</text>
<text x="107.7" y="101" transform="rotate(-90 107.7 101)">3</text>
<text x="136.5" y="96.3">1</text>
<text x="143.3" y="101" transform="rotate(-90 143.3 101)">2</text>
<text x="145.9" y="98.8">BC847</text>
<text x="145.9" y="96.2">Q6</text>
<text x="165" y="97.5">4</text>
<text x="168.1" y="98.7">R</text>
<text x="177.4" y="99.8" transform="rotate(-90 177.4 99.8)">GND</text>
<text x="181.1" y="98.7">THR</text>
<text x="186.6" y="97.5">6</text>
<text x="199.1" y="99.8" transform="rotate(-90 199.1 99.8)">1</text>
<text x="200.4" y="99.3">2N7002K</text>
<text x="203.5" y="96.7">Q8</text>
<text x="222.2" y="101.3">THR</text>
<text x="33" y="105.2">TN</text>
<text x="33.7" y="107.7">T</text>
<text x="47" y="105.1">100k</text>
<text x="48.1" y="102.6">R3</text>
<text x="67.9" y="104.9">Loop/Gate</text>
<text x="69.1" y="107.7">6</text>
<text x="95" y="107.4" transform="rotate(-90 95 107.4)">3</text>
<text x="100.9" y="103.9">1</text>
<text x="110.4" y="106.4">BC847</text>
<text x="110.4" y="103.8">Q3</text>
<text x="123.7" y="103.8">R15</text>
<text x="123.8" y="106.4">22k</text>
<text x="139.2" y="107.5" transform="rotate(-90 139.2 107.5)">1N4148</text>
<text x="141.7" y="107.5" transform="rotate(-90 141.7 107.5)">D5</text>
<text x="166.3" y="103.8">C6</text>
<text x="166.3" y="106.4">10n</text>
<text x="176.3" y="102.3" transform="rotate(-90 176.3 102.3)">1</text>
<text x="246.3" y="104.5">C8</text>
<text x="246.3" y="107">4u7</text>
<text x="33.6" y="110.2">S</text>
<text x="69.1" y="112.8">4</text>
<text x="76.8" y="110.2">5</text>
<text x="88.2" y="110.2">1</text>
<text x="98.2" y="112.5">Q2</text>
<text x="107.7" y="108.7" transform="rotate(-90 107.7 108.7)">2</text>
<text x="141.4" y="112.7">GND</text>
<text x="201.8" y="112.7">R24</text>
<text x="255.1" y="112.7">+12V</text>
<text x="26.8" y="117.1">GATE IN</text>
<text x="35.9" y="119.1">GND</text>
<text x="46.9" y="115.3">R2</text>
<text x="46.9" y="117.8">100k</text>
<text x="67.6" y="119.6">SW_DPDT_x2</text>
<text x="70.9" y="117.1">SW2B</text>
<text x="95" y="115" transform="rotate(-90 95 115)">2</text>
<text x="98.2" y="115">BC847</text>
<text x="128.7" y="116.5">GND</text>
<text x="174.4" y="117.8">GND</text>
<text x="201.8" y="115.3">1M</text>
<text x="218" y="117.8">TL074</text>
<text x="218.9" y="115.3">U4A</text>
<text x="240.4" y="116.5">GND</text>
<text x="51.9" y="124.2">+12V</text>
<text x="111" y="121.6">R12</text>
<text x="111" y="124.2">10R</text>
<text x="139.5" y="121.6">+12V</text>
<text x="213.9" y="121.7">3</text>
<text x="216" y="122.8">+</text>
<text x="226.6" y="124.2">1</text>
<text x="250.8" y="124.2">1</text>
<text x="257.6" y="121.4" transform="rotate(-90 257.6 121.4)">3</text>
<text x="260.2" y="124.2">Q9</text>
<text x="42.3" y="126.7">GND</text>
<text x="145.1" y="131.8">R17</text>
<text x="154.7" y="126.7">+12V</text>
<text x="199.2" y="129.2">+12V</text>
<text x="213.9" y="126.7">2</text>
<text x="257.6" y="129" transform="rotate(-90 257.6 129)">2</text>
<text x="260.2" y="126.7">BC847</text>
<text x="10.3" y="135.9">C</text>
<text x="48.3" y="135.6">10k</text>
<text x="49.3" y="133.1">R6</text>
<text x="60.7" y="132.3" transform="rotate(-90 60.7 132.3)">R7</text>
<text x="63.2" y="132.7" transform="rotate(-90 63.2 132.7)">47k</text>
<text x="76" y="133.1">+12V</text>
<text x="105.8" y="133.1">GND</text>
<text x="145.3" y="134.3">47k</text>
<text x="150.9" y="135.6">R20</text>
<text x="243" y="137.4">J3</text>
<text x="267.7" y="135.9">C</text>
<text x="48.2" y="143.2">RV1</text>
<text x="54.4" y="141" transform="rotate(-90 54.4 141)">3</text>
<text x="57.1" y="143.3">2</text>
<text x="67.1" y="140.7">TLC555xD</text>
<text x="73.7" y="138.1">U1</text>
<text x="78.5" y="141.7" transform="rotate(-90 78.5 141.7)">8</text>
<text x="137.7" y="142">1</text>
<text x="151.2" y="138.1">47k</text>
<text x="185.4" y="141.2">TL074</text>
<text x="186.3" y="143.7">U4D</text>
<text x="204.4" y="138.1">R25</text>
<text x="204.4" y="140.7">120k</text>
<text x="234.2" y="140.7">R31</text>
<text x="234.9" y="143.2">1k</text>
<text x="242.6" y="143.3">TN</text>
<text x="243" y="139.9">MonoJack</text>
<text x="260.1" y="138.4">R32</text>
<text x="260.3" y="140.4">1k</text>
<text x="41.7" y="144.7">RATE</text>
<text x="49.1" y="145.8">1M</text>
<text x="54.4" y="147.4" transform="rotate(-90 54.4 147.4)">1</text>
<text x="67.2" y="144.5">3</text>
<text x="67.2" y="149.6">7</text>
<text x="70.4" y="145.6">Q</text>
<text x="79.6" y="146.6" transform="rotate(-90 79.6 146.6)">VCC</text>
<text x="84.7" y="145.6">TR</text>
<text x="88.8" y="144.5">2</text>
<text x="88.8" y="149.6">5</text>
<text x="130.1" y="144.5">2</text>
<text x="137.7" y="147.1">3</text>
<text x="152.1" y="148.3">Q7</text>
<text x="157.2" y="145.5" transform="rotate(-90 157.2 145.5)">3</text>
<text x="163.1" y="148.3">1</text>
<text x="175.3" y="148.2">ENDOF</text>
<text x="182.8" y="148.3">14</text>
<text x="195.5" y="145.8">13</text>
<text x="243.1" y="148.3">S</text>
<text x="243.3" y="145.8">T</text>
<text x="261.5" y="148.6">D10</text>
<text x="67.2" y="154.7">6</text>
<text x="70.4" y="150.7">DIS</text>
<text x="70.4" y="155.8">THR</text>
<text x="84.6" y="150.7">CV</text>
<text x="85.6" y="155.8">R</text>
<text x="88.8" y="154.7">4</text>
<text x="128.6" y="152.1">SW_DPDT_x2</text>
<text x="131.9" y="154.6">SW2A</text>
<text x="148.4" y="150.8">BC847</text>
<text x="157.2" y="153.1" transform="rotate(-90 157.2 153.1)">2</text>
<text x="166.8" y="155.9">R21</text>
<text x="167" y="153.4">22k</text>
<text x="193.7" y="152">+</text>
<text x="195.5" y="150.9">12</text>
<text x="245.9" y="154.1">OUT</text>
<text x="261.5" y="151.2">LED</text>
<text x="20" y="156.6">Adjust</text>
<text x="20" y="158.6">22u</text>
<text x="20" y="160.7">frequency</text>
<text x="25" y="158.6">for</text>
<text x="27.1" y="156.6">C2</text>
<text x="29" y="158.6">lower</text>
<text x="30.6" y="160.7">oscillation.</text>
<text x="31" y="156.6">to</text>
<text x="34.3" y="156.6">10u</text>
<text x="39.3" y="156.6">or</text>
<text x="46.9" y="160.4">4u7</text>
<text x="48" y="157.8">C2</text>
<text x="78.5" y="159.5" transform="rotate(-90 78.5 159.5)">1</text>
<text x="79.6" y="157" transform="rotate(-90 79.6 157)">GND</text>
<text x="100.2" y="157.2">C4</text>
<text x="100.2" y="159.7">10n</text>
<text x="188" y="161">270k</text>
<text x="204.4" y="161">R26</text>
<text x="237.9" y="157.2">GND</text>
<text x="255.7" y="158.5">GND</text>
<text x="143.3" y="163.5">+12V</text>
<text x="155.3" y="166.1">GND</text>
<text x="188.4" y="163.5">R23</text>
<text x="204.4" y="163.5">4k7</text>
<text x="52.5" y="168.6">GND</text>
<text x="76.6" y="168.6">GND</text>
<text x="94.4" y="168.6">GND</text>
<text x="147" y="171.9">U2E</text>
<text x="199.8" y="171.2">GND</text>
<text x="13.2" y="178.8">Conn_02x05_Odd_Even</text>
<text x="22.8" y="176.2">J4</text>
<text x="36.3" y="178.8">B140-E3</text>
<text x="38.9" y="176.2">D11</text>
<text x="48.7" y="176.2">R33</text>
<text x="48.7" y="178.8">10R</text>
<text x="56.9" y="175">+12V</text>
<text x="128.2" y="177.5">100n</text>
<text x="129.3" y="175">C17</text>
<text x="145.8" y="174" transform="rotate(-90 145.8 174)">14</text>
<text x="147" y="174.5">HEF4093B</text>
<text x="10.3" y="185.9">D</text>
<text x="18.4" y="181.4">10</text>
<text x="19" y="183.9">8</text>
<text x="27.9" y="183.9">7</text>
<text x="27.9" y="181.4">9</text>
<text x="69.7" y="182.6">C9</text>
<text x="69.7" y="185.1">100n</text>
<text x="82.4" y="185.1">100n</text>
<text x="82.4" y="182.6">C10</text>
<text x="93.9" y="185.1">100n</text>
<text x="93.9" y="182.6">C11</text>
<text x="106.6" y="185.1">100n</text>
<text x="106.6" y="182.6">C13</text>
<text x="119.3" y="182">C15</text>
<text x="119.3" y="184.5">10u</text>
<text x="126.7" y="183" transform="rotate(-90 126.7 183)">4</text>
<text x="135" y="185.1">GND</text>
<text x="146.9" y="180.1" transform="rotate(-90 146.9 180.1)">VCC</text>
<text x="267.7" y="185.9">D</text>
<text x="19" y="191.5">2</text>
<text x="19" y="189">4</text>
<text x="19" y="186.4">6</text>
<text x="27.9" y="191.5">1</text>
<text x="27.9" y="189">3</text>
<text x="27.9" y="186.4">5</text>
<text x="35.7" y="188.9">B140-E3</text>
<text x="38.3" y="186.4">D12</text>
<text x="48.7" y="186.4">R34</text>
<text x="48.7" y="188.9">10R</text>
<text x="127.9" y="191.6" transform="rotate(-90 127.9 191.6)">V-</text>
<text x="127.9" y="187.1" transform="rotate(-90 127.9 187.1)">V+</text>
<text x="128.2" y="187.7">U4E</text>
<text x="128.2" y="190.2">TL074</text>
<text x="146.9" y="189.5" transform="rotate(-90 146.9 189.5)">GND</text>
<text x="63.9" y="195.3">GND</text>
<text x="93.9" y="195.3">100n</text>
<text x="93.9" y="192.7">C12</text>
<text x="106.6" y="195.3">100n</text>
<text x="106.6" y="192.7">C14</text>
<text x="119.3" y="192.1">C16</text>
<text x="119.3" y="194.7">10u</text>
<text x="126.7" y="195" transform="rotate(-90 126.7 195)">11</text>
<text x="145.8" y="193.7" transform="rotate(-90 145.8 193.7)">7</text>
<text x="30.9" y="200.4">GND</text>
<text x="56.9" y="202.9">-12V</text>
<text x="143.9" y="201.6">GND</text>
<text x="35" y="205.8">1</text>
<text x="85" y="205.8">2</text>
<text x="135" y="205.8">3</text>
<text x="185" y="205.8">4</text>
<text x="235" y="205.8">5</text>
</g>
</svg>
